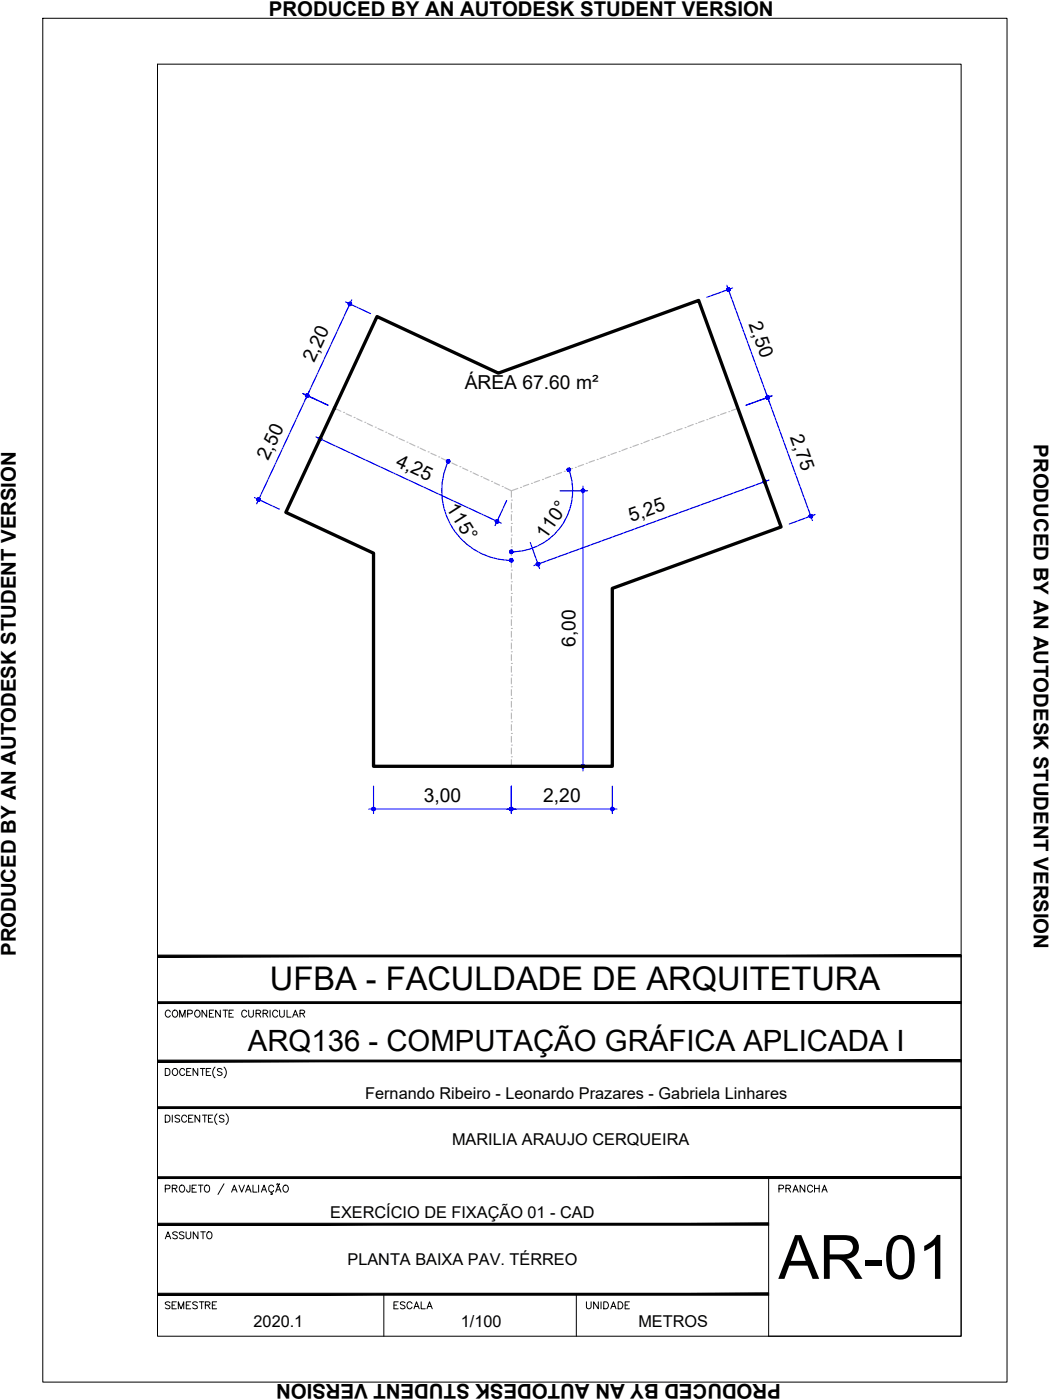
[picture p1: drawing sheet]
<svg xmlns="http://www.w3.org/2000/svg" width="229mm" height="305mm" viewBox="0 0 229 305" stroke-linecap="round" stroke-linejoin="round" font-family="sans-serif">
<!-- layer: ARQ_EIXO CINZA 04 -->
<g fill="none" stroke="#bababa" stroke-width=".25">
<path d="M72.8 88.9l1.4 .6M74.8 89.8h.1M75.4 90.1l1.1 .5M77.1 90.9h.1M77.7 91.1l1.1 .6M79.4 91.9h.1M80 92.2l1.1 .6M81.7 93h.1M82.3 93.3l1.1 .5M84 94.1h.1M84.6 94.4l1.1 .5M86.3 95.2h.1"/>
<path d="M86.9 95.5l1.2 .5M88.6 96.3h.1M89.2 96.5l1.1 .6M90.9 97.3h.1M91.5 97.6l1.1 .5M93.2 98.4h.1M93.8 98.7l1.2 .5M95.5 99.5h.1M96.1 99.7l1.1 .6M131.8 99.4l-1.2 .4M132.4 99.1h.1M134.2 98.5l-1.2 .4"/>
<path d="M134.8 98.3h.1M136.6 97.6l-1.2 .5M137.2 97.4h.1M139 96.8l-1.2 .4M139.6 96.6h.1M141.4 95.9l-1.2 .5M141.9 95.7h.1M143.8 95l-1.3 .5M144.4 94.8h.1M146.1 94.1l-1.2 .5M146.7 93.9h.1M148.5 93.3l-1.2 .4"/>
<path d="M149.1 93.1h.1M150.9 92.4l-1.2 .5M151.5 92.2h.1M153.3 91.6l-1.2 .4M153.9 91.4h.1M155.7 90.7l-1.2 .4M156.3 90.5h.1M158.1 89.8l-1.2 .5M158.7 89.6h.1M160.7 88.9l-1.4 .5M97.8 100.5h.1M98.4 100.8l1.1 .5"/>
<path d="M100.1 101.6h.1M100.7 101.9l1.2 .5M102.4 102.7h.1M103 103l1.1 .5M104.7 103.8h.1M105.3 104l1.2 .6M107 104.8h.1M107.6 105.1l1.2 .5M109.3 105.9h.1M109.9 106.2l1.4 .6M111.3 119h.1M111.3 116.5h.1"/>
<path d="M111.3 114h.1M111.3 111.4h.1M111.3 108.9h.1M111.3 109.5v1.3M111.3 112.1v1.2M111.3 114.6v1.3M111.3 117.1v1.3M111.3 119.7v1.2M112.7 106.3l-1.4 .5v1.4M113.3 106.1h.1M115.1 105.5l-1.2 .4M115.7 105.2h.1"/>
<path d="M117.5 104.6l-1.2 .4M118.1 104.4h.1M119.9 103.7l-1.2 .4M120.5 103.5h.1M122.3 102.9l-1.2 .4M122.9 102.6h.1M124.7 102l-1.3 .4M125.3 101.8h.1M127 101.1l-1.1 .5M127.6 100.9h.1M129.4 100.2l-1.2 .5M130 100h.1"/>
<path d="M111.3 139.4h.1M111.3 136.8h.1M111.3 134.3h.1M111.3 131.7h.1M111.3 129.2h.1M111.3 126.7h.1M111.3 124.1h.1M111.3 121.6h.1M111.3 122.2v1.3M111.3 124.8v1.2M111.3 127.3v1.3M111.3 129.8v1.3"/>
<path d="M111.3 132.4v1.2M111.3 134.9v1.3M111.3 137.5v1.2M111.3 140v1.3M111.3 159.7h.1M111.3 157.1h.1M111.3 154.6h.1M111.3 152.1h.1M111.3 149.5h.1M111.3 147h.1M111.3 144.4h.1M111.3 141.9h.1"/>
<path d="M111.3 142.5v1.3M111.3 145.1v1.2M111.3 147.6v1.3M111.3 150.2v1.2M111.3 152.7v1.3M111.3 155.2v1.3M111.3 157.8v1.2M111.3 164.8h.1M111.3 162.2h.1M111.3 160.3v1.3M111.3 162.9v1.2M111.3 165.4v1.4"/>
</g>
<!-- layer: COTA AZUL -->
<g fill="none" stroke="#00f" stroke-width=".25">
<path d="M75.3 65.7l5.4 2.6M76.6 65.3l-20.7 44.4M158.2 62.1l9.3 25.4M159.5 62.7l-5.6 2M66 85.7l5.4 2.5M68.8 95.1l40.3 18.8M71.8 91l-2.5 5.5M166.8 85.6l10.1 27.7M168.1 86.2l-5.7 2M55.4 108.3l5.4 2.6M97.6 100.4a15.2 15.2 0 0 0 13.8 21.6M110.3 109l-2.5 5.4"/>
<path d="M115.4 118.1l2.1 5.7M121.9 106.8h6M123.9 102.3a13.3 13.3 0 0 1-12.5 17.8M126.9 105.8v62.1M164.8 100.2l2 5.6M167.4 104.5l-51.2 18.6M177.5 112l-5.7 2.1M80.3 176.1h54M81.3 171.2v5.9M111.3 171.2v5.9M121.9 166.8h6M133.3 171.2v5.9"/>
</g>
<!-- layer: 0 -->
<g fill="#00f" stroke="#00f" stroke-width=".22">
<path d="M69.3 95.4v.2l.4-.1zM69.3 95.6l.4-.1-.3 .3zM69.4 95.8l.1 .1 .2-.4z"/>
<path d="M69.7 95.5l-.2 .4h.2zM69.7 95.5l.2 .3-.2 .1zM69.7 95.5l.2 .3 .1-.1z"/>
<path d="M69.7 95.5l.3 .2 .1-.2zM69.7 95.5l.3-.2 .1 .2zM69.8 95.2l-.1 .3 .3-.2z"/>
<path d="M69.6 95.2l.1 .3 .1-.3zM69.5 95.3l.1-.1 .1 .3zM69.5 95.3l-.2 .1 .4 .1z"/>
<path d="M108.2 113.5l.3 .2 .1-.2zM108.2 113.5l.3-.2 .1 .2zM108.4 113.2l-.2 .3 .3-.2z"/>
<path d="M108.2 113.2v.3l.2-.3zM108 113.2h.2v.3zM108 113.2l-.1 .2 .3 .1z"/>
<path d="M107.9 113.4l-.1 .1h.4zM107.8 113.5h.4l-.3 .2zM107.9 113.7l.1 .1 .2-.3z"/>
<path d="M108.2 113.5l-.2 .3 .2 .1zM108.2 113.5l.2 .3-.2 .1zM108.2 113.5l.2 .3 .1-.1z"/>
<path d="M126.7 106.5l.2 .3v-.3zM126.6 106.6l.1-.1 .2 .3zM126.6 106.6l-.1 .2h.4z"/>
<path d="M126.5 106.8l.1 .2 .3-.2zM126.6 107l.3-.2-.2 .3zM126.9 106.8l-.2 .3 .2 .1z"/>
<path d="M126.9 106.8v.4l.2-.1zM126.9 106.8l.4 .2-.2 .1zM126.9 106.8l.4 .2v-.2z"/>
<path d="M126.9 106.8h.4v-.2zM127.1 106.5l.2 .1-.4 .2zM126.9 106.5v.3l.2-.3z"/>
<path d="M126.9 166.8v.4h.2zM126.9 166.8l.4 .2-.2 .2zM126.9 166.8l.4 .2v-.2z"/>
<path d="M126.9 166.8h.4v-.2zM127.1 166.5l.2 .1-.4 .2zM126.9 166.5v.3l.2-.3z"/>
<path d="M126.7 166.5l.2 .3v-.3zM126.6 166.6l.1-.1 .2 .3zM126.6 166.6l-.1 .2h.4z"/>
<path d="M126.5 166.8l.1 .2 .3-.2zM126.6 167l.3-.2-.2 .4zM126.9 166.8l-.2 .4h.2z"/>
<path d="M116.8 122.9l.1 .2 .2-.3zM117.1 122.8v.4l-.2-.1zM117.1 122.8v.4h.2z"/>
<path d="M117.1 122.8l.2 .4 .1-.1zM117.1 122.8l.4 .1-.1 .2zM117.1 122.8l.4 .1v-.2z"/>
<path d="M117.4 122.6l-.3 .2 .4-.1zM117.2 122.5l.2 .1-.3 .2zM117 122.5l.1 .3 .1-.3z"/>
<path d="M116.8 122.6l.3 .2-.1-.3zM116.8 122.6l.3 .2h-.3zM116.8 122.8v.1l.3-.1z"/>
<path d="M166.7 104.6l-.2 .3 .3-.2zM166.5 104.5l.2 .1-.2 .3zM166.4 104.5l.1 .4v-.4z"/>
<path d="M166.2 104.6l.3 .3-.1-.4zM166.2 104.6l.3 .3-.4-.1zM166.1 104.8v.2l.4-.1z"/>
<path d="M166.1 105l.1 .2 .3-.3zM166.5 104.9l-.1 .3h-.2zM166.5 104.9l-.1 .3h.2z"/>
<path d="M166.5 104.9l.1 .3 .2-.1zM166.5 104.9h.3v.2zM166.5 104.9h.3v-.2z"/>
<path d="M158.3 62.8l.3 .2-.1-.3zM158.3 62.8l.3 .2h-.4zM158.2 63v.2l.4-.2z"/>
<path d="M158.2 63.2l.1 .1 .3-.3zM158.6 63l-.1 .4-.2-.1zM158.6 63l-.1 .4h.2z"/>
<path d="M158.6 63l.1 .4 .2-.1zM158.6 63l.4 .1-.1 .2zM158.6 63l.4 .1-.1-.2z"/>
<path d="M158.8 62.7l-.2 .3 .3-.1zM158.6 62.7h.2l-.2 .3zM158.5 62.7l.1 .3v-.3z"/>
<path d="M167.1 86.5l.2 .4 .1-.1zM167.1 86.5l.4 .1-.1 .2zM167.1 86.5l.4 .1v-.2z"/>
<path d="M167.4 86.2l-.3 .3 .4-.1zM167.2 86.1l.2 .1-.3 .3zM167 86.2l.1 .3 .1-.4z"/>
<path d="M166.8 86.3l.3 .2-.1-.3zM166.8 86.3l.3 .2-.3-.1zM166.8 86.4v.3l.3-.2z"/>
<path d="M166.8 86.7l.1 .1 .2-.3zM167.1 86.5l-.1 .4-.1-.1zM167.1 86.5l-.1 .4h.3z"/>
<path d="M166.8 86.3l.3 .2-.1-.3zM166.8 86.3l.3 .2-.3-.1zM166.8 86.4v.3l.3-.2z"/>
<path d="M166.8 86.7l.1 .1 .2-.3zM167.1 86.5l-.1 .4-.1-.1zM167.1 86.5l-.1 .4h.3z"/>
<path d="M167.1 86.5l.2 .4 .1-.1zM167.1 86.5l.4 .1-.1 .2zM167.1 86.5l.4 .1v-.2z"/>
<path d="M167.4 86.2l-.3 .3 .4-.1zM167.2 86.1l.2 .1-.3 .3zM167 86.2l.1 .3 .1-.4z"/>
<path d="M176.5 112.4l.2 .3 .1-.1zM176.5 112.4h.4l-.1 .2zM176.5 112.4h.4v-.2z"/>
<path d="M176.8 112.1l-.3 .3 .4-.2zM176.6 112l.2 .1-.3 .3zM176.4 112l.1 .4 .1-.4z"/>
<path d="M176.2 112.1l.3 .3-.1-.4zM176.2 112.1l.3 .3-.4-.1zM176.1 112.3l.1 .2 .3-.1z"/>
<path d="M176.2 112.5l.1 .1 .2-.2zM176.5 112.4v.3l-.2-.1zM176.5 112.4v.3h.2z"/>
<path d="M66.8 85.7l.1 .4 .2-.3zM66.7 85.8l.1-.1 .1 .4zM66.7 85.8l-.2 .1 .4 .2z"/>
<path d="M66.5 85.9v.2h.4zM66.5 86.1h.4l-.3 .2zM66.6 86.3l.1 .1 .2-.3z"/>
<path d="M66.9 86.1l-.2 .3 .2 .1zM66.9 86.1l.2 .3-.2 .1zM66.9 86.1l.2 .3 .1-.1z"/>
<path d="M66.9 86.1l.3 .2 .1-.2zM66.9 86.1l.3-.2 .1 .2zM67.1 85.8l-.2 .3 .3-.2z"/>
<path d="M56.3 108.8l-.2 .3h.2zM56.3 108.8l.2 .3h-.2zM56.3 108.8l.2 .3 .1-.2z"/>
<path d="M56.3 108.8l.3 .1 .1-.1zM56.3 108.8l.3-.3 .1 .3zM56.5 108.4l-.2 .4 .3-.3z"/>
<path d="M56.3 108.4v.4l.2-.4zM56.1 108.5l.2-.1v.4zM56.1 108.5l-.1 .1 .3 .2z"/>
<path d="M56 108.6l-.1 .2h.4zM55.9 108.8h.4l-.3 .2zM56 109l.1 .1 .2-.3z"/>
<path d="M66.9 86.1l-.2 .3 .2 .1zM66.9 86.1l.2 .3-.2 .1zM66.9 86.1l.2 .3 .1-.1z"/>
<path d="M66.9 86.1l.3 .2 .1-.2zM66.9 86.1l.3-.2 .1 .2zM67.1 85.8l-.2 .3 .3-.2z"/>
<path d="M66.8 85.7l.1 .4 .2-.3zM66.7 85.8l.1-.1 .1 .4zM66.7 85.8l-.2 .1 .4 .2z"/>
<path d="M66.5 85.9v.2h.4zM66.5 86.1h.4l-.3 .2zM66.6 86.3l.1 .1 .2-.3z"/>
<path d="M76.2 65.8v.4l.1-.4zM75.9 65.9l.3-.1v.4zM75.9 65.9l-.1 .1 .4 .2z"/>
<path d="M75.8 66v.2h.4zM75.8 66.2h.4l-.3 .2zM75.9 66.4l.1 .1 .2-.3z"/>
<path d="M76.2 66.2l-.2 .3h.2zM76.2 66.2l.2 .3h-.2zM76.2 66.2l.2 .3 .1-.2z"/>
<path d="M76.2 66.2l.3 .1v-.2zM76.2 66.2l.3-.2v.1zM76.3 65.8l-.1 .4 .3-.2z"/>
<path d="M111.3 176.1h.4l-.1-.2zM111.5 175.8l.1 .1-.3 .2zM111.3 175.8v.3l.2-.3z"/>
<path d="M111.1 175.8l.2 .3v-.3zM111.1 175.8l.2 .3-.3-.2zM111 175.9v.2h.3z"/>
<path d="M111 176.1v.2l.3-.2zM111 176.3l.3-.2-.2 .3zM111.3 176.1l-.2 .3 .2 .1z"/>
<path d="M111.3 176.1v.4l.2-.1zM111.3 176.1l.3 .2-.1 .1zM111.3 176.1l.3 .2 .1-.2z"/>
<path d="M80.9 176.1l.1 .2 .3-.2zM81 176.3l.3-.2-.1 .3zM81.3 176.1l-.1 .3 .1 .1z"/>
<path d="M81.3 176.1v.4l.2-.1zM81.3 176.1l.4 .2-.2 .1zM81.3 176.1l.4 .2v-.2z"/>
<path d="M81.3 176.1h.4v-.2zM81.5 175.8l.2 .1-.4 .2zM81.3 175.8v.3l.2-.3z"/>
<path d="M81.2 175.8l.1 .3v-.3zM81 175.9l.2-.1 .1 .3zM81 175.9l-.1 .2h.4z"/>
<path d="M133.3 176.1h.4l-.1-.2zM133.5 175.8l.1 .1-.3 .2zM133.3 175.8v.3l.2-.3z"/>
<path d="M133.1 175.8l.2 .3v-.3zM133.1 175.8l.2 .3-.3-.2zM133 175.9v.2h.3z"/>
<path d="M133 176.1v.2l.3-.2zM133 176.3l.3-.2-.2 .3zM133.3 176.1l-.2 .3 .2 .1z"/>
<path d="M133.3 176.1v.4l.2-.1zM133.3 176.1l.3 .2-.1 .1zM133.3 176.1l.3 .2 .1-.2z"/>
<path d="M111 176.1v.2l.3-.2zM111 176.3l.3-.2-.2 .3zM111.3 176.1l-.2 .3 .2 .1z"/>
<path d="M111.3 176.1v.4l.2-.1zM111.3 176.1l.3 .2-.1 .1zM111.3 176.1l.3 .2 .1-.2z"/>
<path d="M111.3 176.1h.4l-.1-.2zM111.5 175.8l.1 .1-.3 .2zM111.3 175.8v.3l.2-.3z"/>
<path d="M111.1 175.8l.2 .3v-.3zM111.1 175.8l.2 .3-.3-.2zM111 175.9v.2h.3z"/>
<path d="M97.5 100.1l.1 .3 .1-.3zM97.4 100.1h.1l.1 .3zM97.4 100.1l-.2 .2 .4 .1z"/>
<path d="M97.2 100.3v.2l.4-.1zM97.2 100.5l.4-.1-.3 .2zM97.3 100.6l.1 .2 .2-.4z"/>
<path d="M97.6 100.4l-.2 .4h.2zM97.6 100.4l.2 .4h-.2zM97.6 100.4l.2 .4 .1-.2z"/>
<path d="M97.6 100.4l.3 .2 .1-.2zM97.6 100.4l.3-.2 .1 .2zM97.7 100.1l-.1 .3 .3-.2z"/>
<path d="M111.3 122h.4l-.1-.2zM111.5 121.7l.1 .1-.3 .2zM111.3 121.6v.4l.2-.3z"/>
<path d="M111.1 121.7l.2 .3v-.4zM111 121.8l.1-.1 .2 .3zM111 121.8v.2h.3z"/>
<path d="M111 122v.2l.3-.2zM111 122.2l.3-.2-.2 .3zM111.3 122l-.2 .3 .2 .1z"/>
<path d="M111.3 122v.4l.2-.1zM111.3 122l.3 .2-.1 .1zM111.3 122l.3 .2 .1-.2z"/>
<path d="M111 120.1v.2l.3-.2zM111 120.3l.3-.2-.2 .4zM111.3 120.1l-.2 .4h.2z"/>
<path d="M111.3 120.1v.4h.2zM111.3 120.1l.3 .2-.1 .2zM111.3 120.1l.3 .2 .1-.2z"/>
<path d="M111.3 120.1h.4l-.1-.1zM111.5 119.8l.1 .2-.3 .1zM111.3 119.8v.3l.2-.3z"/>
<path d="M111.1 119.8l.2 .3v-.3zM111.1 119.8l.2 .3-.3-.1zM111 120v.1h.3z"/>
<path d="M123.5 102l.3 .3-.1-.4zM123.5 102l.3 .3-.4-.1zM123.4 102.2l.1 .2 .3-.1z"/>
<path d="M123.5 102.4l.1 .2 .2-.3zM123.8 102.3v.4l-.2-.1zM123.8 102.3v.4h.2z"/>
<path d="M123.8 102.3l.2 .4 .1-.2zM123.8 102.3l.4 .1-.1 .1zM123.8 102.3l.4 .1v-.2z"/>
<path d="M124.1 102l-.3 .3 .4-.1zM123.9 101.9l.2 .1-.3 .3zM123.7 101.9l.1 .4 .1-.4z"/>
</g>
<path d="M82.1 68.9l26.4 12.3 43.6-15.8 18 49.3-36.8 13.4v38.7h-52v-46.4l-19.1-8.9z" fill="none" stroke="#000" stroke-width=".72"/>
<!-- layer: MRG_EXTERNA -->
<path d="M9.3 4h209.9v296.9h-209.9z" fill="none" stroke="#000" stroke-width=".22"/>
<!-- layer: MRG_INTERNA -->
<path d="M34.3 14h175v276.9h-175z" fill="none" stroke="#000" stroke-width=".22"/>
<!-- layer: SIMB_01 -->
<g fill="#000" stroke="#000" stroke-width=".22">
<path d="M34.3 218.1v.4l175-.4zM34.3 218.5l175-.4v.4z"/>
<path d="M34.3 207.9v.4l175-.4zM34.3 208.3l175-.4v.4z"/>
<path d="M34.3 230.8v.4l175-.4zM34.3 231.2l175-.4v.4z"/>
<path d="M34.3 256.2v.4l175-.4zM34.3 256.6l175-.4v.4z"/>
<path d="M34.3 241v.3l175-.3zM34.3 241.3l175-.3v.3z"/>
<path d="M34.3 266.3v.4l133-.4zM34.3 266.7l133-.4v.4z"/>
<path d="M34.3 282h133v-.4zM34.3 281.6h133l-133 .4z"/>
</g>
<g fill="none" stroke="#000" stroke-width=".22">
<path d="M45 219.9v1.5l-1-1.5v1.5M46.5 219.9h-.9v1.5h.9M48 219.9v1.5l-1.1-1.5v1.5M48.6 219.9h1M49.1 219.9v1.5M50.8 219.9h-.9v1.5h.9M54.1 219.9v1.1l.5 .4h.3l.3-.4v-1.1M58.8 219.9v1.5M60.9 219.9v1.1l.4 .4 .5-.2 .1-1.3M62.5 219.9v1.5h.9M209.3 208.1v82.8h-42v-34.5M36 232.6h.5a.82 .82 0 0 1 .5 .8 .82 .82 0 0 1-.5 .7h-.5z"/>
<path d="M37.1 220.3a.56 .56 0 0 0-.7-.4 .56 .56 0 0 0-.4 .6 .63 .63 0 0 0 .2 .8 .63 .63 0 0 0 .9-.2M37.7 220.1a.72 .72 0 0 1 1 .2 .72 .72 0 0 1-.3 1.1 .72 .72 0 0 1-.9-.4 .72 .72 0 0 1 .2-.9zM37.7 232.8a.72 .72 0 0 1 1 .2 .72 .72 0 0 1-.3 1.1 .72 .72 0 0 1-.9-.4 .72 .72 0 0 1 .2-.9zM39.1 221.4v-1.5l.6 1.5 .6-1.5v1.5M40.2 233a.56 .56 0 0 0-.6-.4 .56 .56 0 0 0-.5 .6 .63 .63 0 0 0 .3 .8 .63 .63 0 0 0 .8-.2M40.6 233.3h.6M40.9 220.7l.9-.1v-.5l-.3-.2h-.6v1.5M41.6 232.6h-1v1.5h1M42.7 220a.71 .71 0 0 1 .9 .7 .71 .71 0 0 1-.9 .7l-.3-.5v-.4zM43.1 232.6v1.5l-1.1-1.5v1.5M43.6 232.6h1M44.1 232.6v1.5"/>
<path d="M44.9 233.3h.6M45.6 220.6h.5M45.9 232.6h-1v1.5h1M46.8 232.3a1.57 1.57 0 0 0 0 2.4M48.3 232.8l-.3-.2-.7 .2 .2 .4 .5 .2 .3 .3v.2l-.3 .2-.7-.2M48.8 232.3a1.57 1.57 0 0 1 0 2.4M49.9 220.6h.5M53.7 220.3a.56 .56 0 0 0-.6-.4 .56 .56 0 0 0-.5 .6 .63 .63 0 0 0 .3 .8 .63 .63 0 0 0 .8-.2M55.8 220.6h.8l.2-.4-.4-.3h-.6v1.5M56.3 220.6l.5 .8M57.3 220.6h.8l.2-.4-.4-.3h-.6v1.5M57.8 220.6l.5 .8"/>
<path d="M60.5 220.3a.56 .56 0 0 0-.7-.4 .56 .56 0 0 0-.4 .6 .63 .63 0 0 0 .2 .8 .63 .63 0 0 0 .9-.2M63.7 221.4l.6-1.5 .6 1.5M63.9 220.9h.7M65.3 220.6h.9l.1-.4-.3-.3h-.7v1.5M65.8 220.6l.5 .8M36 242.8h.5a.82 .82 0 0 1 .5 .7 .82 .82 0 0 1-.5 .8h-.5zM36 258.8l.9-.1 .1-.6-1-.1v1.5M37.5 258.7l1-.1v-.5l-1-.1v1.5M37.5 242.8v1.5M38 258.7l.5 .8M39.1 243l-.3-.2-.7 .2 .2 .4 .7 .3 .1 .2v.2l-.3 .2-.7-.2M39.2 258.2a.72 .72 0 0 1 1 .2 .72 .72 0 0 1-.3 1.1 .72 .72 0 0 1-.9-.4 .72 .72 0 0 1 .2-.9z"/>
<path d="M40.6 243.2a.56 .56 0 0 0-.6-.4 .56 .56 0 0 0-.5 .6 .63 .63 0 0 0 .3 .8 .63 .63 0 0 0 .8-.2M41.1 243.5h.6M41.4 258l-.1 1.4-.4 .1-.2-.1-.1-.4M41.8 258.7h.6M42 242.8h-.9v1.5h.9M42.8 258h-1v1.5h1M43.2 258h1M43.5 242.8v1.5l-1-1.5v1.5M43.7 258v1.5M44.1 242.8h1M44.6 242.8v1.5M44.6 258.2a.63 .63 0 0 1 .8-.1 .63 .63 0 0 1 .2 .9 .57 .57 0 0 1-.5 .6 .57 .57 0 0 1-.6-.6z"/>
<path d="M45.4 243.5h.5M46.3 242.8h-.9v1.5h.9M47.2 242.5a1.57 1.57 0 0 0 0 2.3M48.8 243l-.4-.2-.6 .2 .1 .4 .7 .3 .2 .2v.2l-.4 .2-.6-.2M48.8 257.7l-1.3 2.4M49.2 242.5a1.57 1.57 0 0 1 0 2.3M50.4 259.5l.6-1.5 .6 1.5M50.7 259h.7M52 258l.6 1.5 .6-1.5M53.5 259.5l.6-1.5 .6 1.5M53.7 259h.7M55.1 258v1.5h.9"/>
<path d="M56.3 258v1.5M56.9 259.5l.6-1.5 .5 1.5M57.1 259h.7M59.1 259.5v.3l.2 .2h-.4M59.6 258.4a.6 .6 0 0 0-.9-.3 .6 .6 0 0 0-.2 .9 .54 .54 0 0 0 .4 .5 .54 .54 0 0 0 .7-.3M60 259.5l.6-1.5 .6 1.5M60.2 259h.8M60.3 257.8l-.1 .1M60.3 257.8h.2M60.5 257.8l.1 .1M60.6 257.9h.2M60.9 257.7l-.1 .2"/>
<path d="M61.8 258.2a.72 .72 0 0 1 1 .2 .72 .72 0 0 1-.3 1.1 .72 .72 0 0 1-.9-.4 .72 .72 0 0 1 .2-.9zM83.6 281.8v9.1M125.5 281.8v9.1"/>
</g>
<text font-size="13.3" x="169.5" y="278.4">AR-01</text>
<text font-size="7.1" x="58.8" y="215.6">UFBA - FACULDADE DE ARQUITETURA</text>
<text font-size="6.4" x="54" y="228.9">ARQ136 - COMPUTAÇÃO GRÁFICA APLICADA I</text>
<g font-size="4.4">
<text x="58.5" y="3.6">PRODUCED BY AN AUTODESK STUDENT VERSION</text>
<text x="225.1" y="96.7" transform="rotate(90 225.1 96.7)">PRODUCED BY AN AUTODESK STUDENT VERSION</text>
<text x="3.5" y="208.2" transform="rotate(-90 3.5 208.2)">PRODUCED BY AN AUTODESK STUDENT VERSION</text>
<text x="168.3" y="260.7">PRANCHA</text>
<text x="34.9" y="270.9">ASSUNTO</text>
<text x="34.9" y="286.1">SEMESTRE</text>
<text x="84.7" y="286.1">ESCALA</text>
<text x="126.3" y="286.1">UNIDADE</text>
<text x="170" y="301.3" transform="rotate(-180 170 301.3)">PRODUCED BY AN AUTODESK STUDENT VERSION</text>
</g>
<g font-size="4.2">
<text x="163" y="70.4" transform="rotate(70 163 70.4)">2,50</text>
<text x="68.4" y="79.1" transform="rotate(-65 68.4 79.1)">2,20</text>
<text x="101.2" y="84.7">ÁREA 67.60 m²</text>
<text x="172" y="95.1" transform="rotate(70 172 95.1)">2,75</text>
<text x="58.4" y="100.4" transform="rotate(-65 58.4 100.4)">2,50</text>
<text x="86" y="101.4" transform="rotate(25 86 101.4)">4,25</text>
<text x="97.1" y="110.7" transform="rotate(57 97.1 110.7)">115°</text>
<text x="137.4" y="113.7" transform="rotate(-20 137.4 113.7)">5,25</text>
<text x="118.8" y="117.5" transform="rotate(-55 118.8 117.5)">110°</text>
<text x="125.3" y="140.9" transform="rotate(-90 125.3 140.9)">6,00</text>
<text x="92.2" y="174.5">3,00</text>
<text x="118.3" y="174.5">2,20</text>
</g>
<g font-size="3.5">
<text x="79.5" y="239.3">Fernando Ribeiro - Leonardo Prazares - Gabriela Linhares</text>
<text x="98.4" y="249.3">MARILIA ARAUJO CERQUEIRA</text>
<text x="71.9" y="265.2">EXERCÍCIO DE FIXAÇÃO 01 - CAD</text>
<text x="75.6" y="275.4">PLANTA BAIXA PAV. TÉRREO</text>
<text x="55.2" y="289">2020.1</text>
<text x="100.3" y="289">1/100</text>
<text x="139" y="289">METROS</text>
</g>
</svg>
